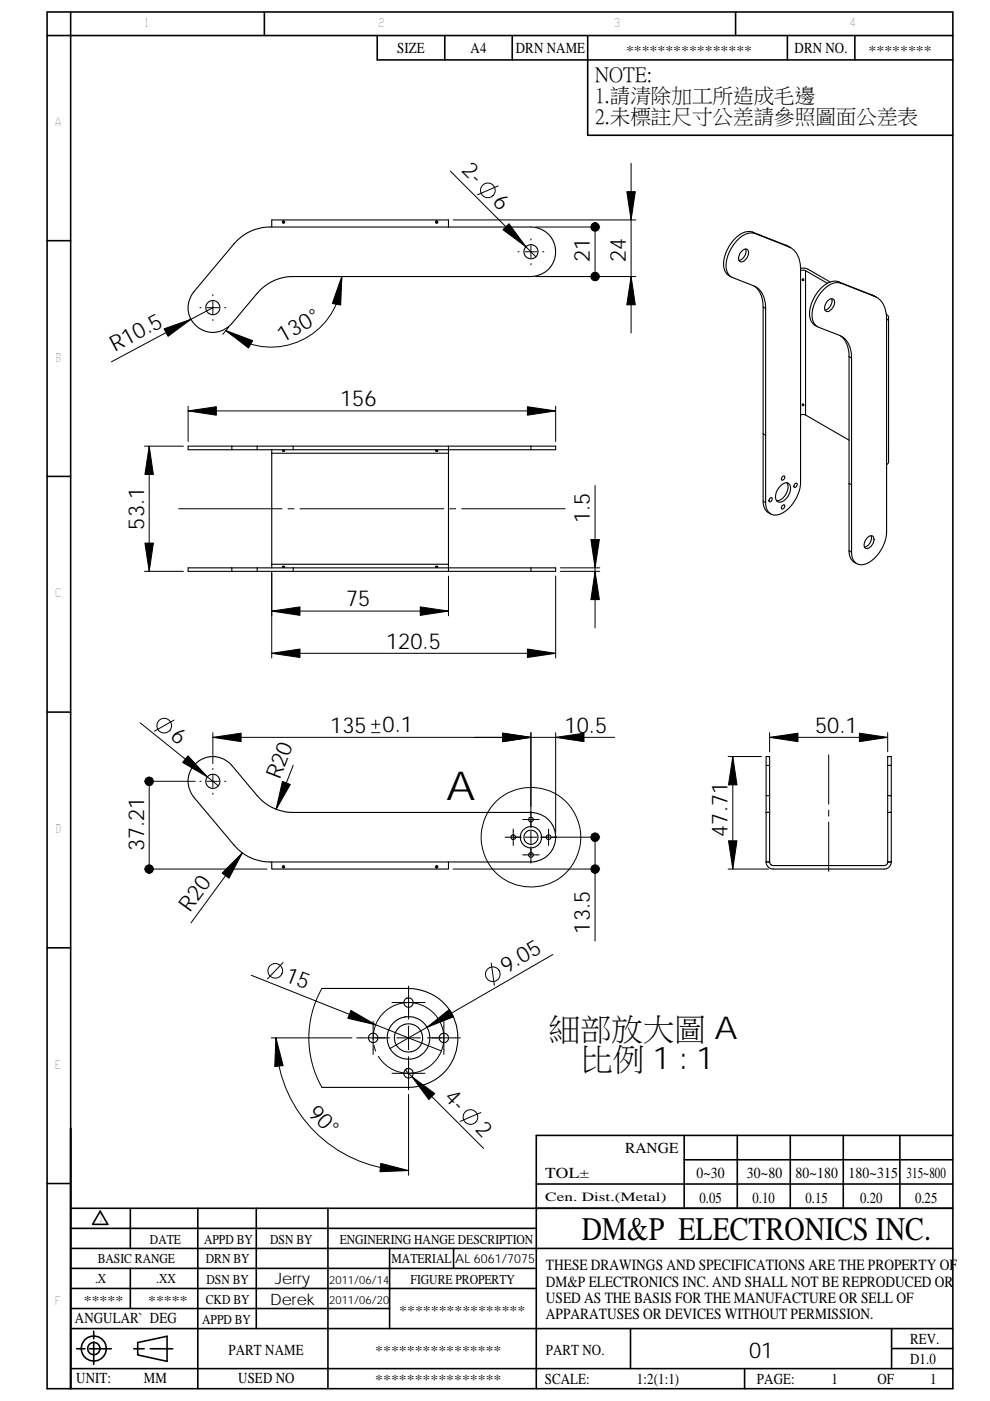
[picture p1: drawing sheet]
<svg xmlns="http://www.w3.org/2000/svg" width="210mm" height="297mm" viewBox="0 0 210 297" stroke-linecap="round" stroke-linejoin="round" font-family="sans-serif">
<g fill="none" stroke="#000" stroke-width=".34">
<path d="M10 2.5h192.1v291.9h-192.1zM15 2.5v291.9M56.1 2.5v5M80 7.5v5.2h122.1M94.3 7.5v5.2M108.6 7.5v5.2M124.7 7.5v21.2h77.4M156 2.5v5M167 7.5v5.2M181.3 7.5v5.2M202.1 7.5h-192.1M10 51h5"/>
<path d="M10 101h5M10 151h5M10 201h5M10 250.9h5M15 256.2h187.1M21.3 256.8l1.6 2.8h-3.3zM27.6 256.3v8.4M42 256.2v38.2M54.4 256.2v25.5M69.6 256.2v38.2M113.7 251h88.4M145.1 245.9h57"/>
<path d="M145.1 240.7v15.5M156.4 240.7v15.5M167.6 240.7v15.5M178.9 240.7v15.5M190.9 240.7v15.5M202.1 240.7h-88.4v53.7M15 277.4h67.6M15 264.7h187.1M15 260.4h98.7M15 268.9h98.7M15 273.2h98.7M27.6 268.9v8.5"/>
<path d="M82.6 264.7v17M96.2 264.7v4.2M15 290.2h187.1M15 281.7h187.1M16.3 286h1.7M19 286h4.6M19.9 284.5v4.8M19.9 282.2v1.6M28.4 286h2.2M29.2 284.6l6.2-1.3v5.3l-6.2-1.3zM31.9 286h4.7M133.7 281.7v8.5"/>
<path d="M157.9 290.2v4.2M189.1 281.7v8.5M189.1 285.9h13"/>
<circle cx="19.9" cy="285.9" r="2.65"/>
<circle cx="19.9" cy="285.9" r="1.3"/>
</g>
<g fill="none" stroke="#000" stroke-width=".23">
<path d="M50.2 51.1a9.9 9.9 0 0 1 7.4-3h55a5.2 5.2 0 0 1 5.2 5.3 5.2 5.2 0 0 1-5.2 5.2h-50.4a9.9 9.9 0 0 0-7.7 3.6l-5.3 6.4a5.3 5.3 0 0 1-7.4 .6 5.3 5.3 0 0 1-.7-7.4zM60.1 46.8v.5M92.6 46.8v.5M95.1 48.1v-1.5h-37.5v1.5M157.5 53a.75 .75 0 0 1 1.1-.1 .75 .75 0 0 1 .1 1.1 1.67 1.67 0 0 1-1.7 1.5 1.69 1.69 0 0 1 .5-2.5zM158.2 52.8a2.03 2.03 0 0 1-1.5 2.4M159.6 49.2l7.2 2.8M159.6 49.2a4.2 4.2 0 0 0-4.3 2.1 7.2 7.2 0 0 0-1.7 5.7 2.51 2.51 0 0 0 1.5 1.7M159.6 49.2l.5 .3M160.1 49.5l7.2 2.8M160.1 49.5a4.1 4.1 0 0 0-4.3 2.1 7.3 7.3 0 0 0-1.7 5.7l.4 .8 .5 .6 4.9 1.9a4.7 4.7 0 0 1 2.5 4.8M166.8 52l.9 .5"/>
<path d="M166.8 52l.5 .3M167.3 52.3a4.7 4.7 0 0 1 2.5 4.8v45.2a8 8 0 0 1-4.3 6.7 2.17 2.17 0 0 1-2.3-.2 2.17 2.17 0 0 1-.8-2.2M169.8 56.9l1.4 .1 4.9 2.8M169.8 57.4l.4-.1 .7 .1 4.6 2.7M170.9 57.4v30.6M177.8 59.7l7.2 2.8M160 60.7a5.1 5.1 0 0 1 1.9 4.4l.5 .3M161.9 65.1v26.9l.5 .3M162.4 65.4v41.2M175.5 63.9a.79 .79 0 0 1 .8-.6 .79 .79 0 0 1 .7 .8v.2a1.88 1.88 0 0 1-1.8 1.7 1.61 1.61 0 0 1 .3-2.1zM176.4 63.3a2.03 2.03 0 0 1-1.4 2.5M178.3 71.2a5 5 0 0 1 1.8 4.4"/>
<path d="M178.3 60a2.23 2.23 0 0 0-2.5-.1 7.8 7.8 0 0 0-4 7.6 2.56 2.56 0 0 0 1.5 1.7M178.3 60l7.2 2.8M178.3 60a4.1 4.1 0 0 0-4.2 2.1 7.2 7.2 0 0 0-1.7 5.7l.3 .8 .6 .6 4.8 1.9a4.7 4.7 0 0 1 2.5 4.8M180.1 75.6v41.2M180.1 75.6l.5 .3M180.6 75.9v41.2M185 62.5l1 .6M185 62.5l.5 .3M185.5 62.8a5 5 0 0 1 2.5 5.1v30.6M188 66.7a.65 .65 0 0 1 .5 .6 .65 .65 0 0 1-.5 .6M188.5 67.3v30.6l-.5 .6M49.2 94.6v.8"/>
<path d="M49.2 94.6h5.3M49.2 94.6h-9.3v.8h9.3M49.2 95.4h5.3M54.5 94.6h7.7M54.5 94.6v.8M54.5 95.4h7.7M57.6 96.1h37.5M57.6 95.4v.7M57.6 96.1v23.5M59.9 95.5h.3l.2 .1-.4 .1zM60.1 95.5v.2M62.2 94.6v.8"/>
<path d="M62.2 95.4h50.4M62.2 94.6h50.4M92.4 95.5h.3l.2 .1-.4 .1zM92.6 95.5v.2M95.1 94.6v1.5M95.1 96.1v23.5M112.6 94.6h5.3v.8h-5.3M112.6 94.6v.8M161.9 92v14.3l.5 .3M169.8 88l.4-.1 .7 .1M170.9 88l9.2 5.3M188 98.5v14.3a7.7 7.7 0 0 1-4.9 6.9 2.2 2.2 0 0 1-2.5-2.6"/>
<path d="M57.6 119.6h37.5v1.5M57.6 119.6v.8M161.9 106.3a2.59 2.59 0 0 0 1.6 2.7M163.4 105.6l.1-.1a.43 .43 0 0 1 .2 .6 .43 .43 0 0 1-.6 .2zM165.4 103.1a1.4 1.4 0 0 1 1.9-.6 2.56 2.56 0 0 1-.6 3.3 1.16 1.16 0 0 1-1.2 .7 1.16 1.16 0 0 1-1-.9v-.6a3.3 3.3 0 0 1 .9-1.9zM165.9 101.1l.4-.2 .2 .3a.51 .51 0 0 1-.7 .5zM165.9 107.2l.4-.2a.49 .49 0 0 1 .1 .6 .49 .49 0 0 1-.6 .2zM166.9 102.4a2.9 2.9 0 0 1-2.2 3.8M168.6 102.6l.3-.2a.48 .48 0 0 1 .1 .6 .48 .48 0 0 1-.6 .2zM180.1 116.8a2.59 2.59 0 0 0 1.6 2.7M180.1 116.8l.5 .3M180.1 102.5l.5 .3"/>
<path d="M183.9 114.1a.78 .78 0 0 1 .7-.5 .78 .78 0 0 1 .8 .5 1.9 1.9 0 0 1-1.8 2.2 1.59 1.59 0 0 1 .3-2.2zM184.8 113.6a2.05 2.05 0 0 1-1.4 2.4M49.2 120.4v.7M49.2 120.4h5.3M49.2 120.4h-9.3v.7h9.3M49.2 121.1h5.3M54.5 120.4h7.7M54.5 120.4v.7M54.5 121.1h7.7M59.9 120.1a.23 .23 0 0 1 .3-.1 .23 .23 0 0 1 .2 .2h-.5zM60.1 120v.3M62.2 120.4v.7"/>
<path d="M62.2 121.1h50.4M62.2 120.4h50.4M92.4 120.1l.5 .1-.4 .1zM92.6 120v.3M112.6 120.4h5.3v.7h-5.3M112.6 120.4v.7M41.8 161.7a5.2 5.2 0 0 1 7.4 .6l5.3 6.4a9.9 9.9 0 0 0 7.7 3.6h50.4a5.2 5.2 0 0 1 5.2 5.2 5.2 5.2 0 0 1-5.2 5.3h-55a10 10 0 0 1-8-3.6l-8.5-10.2a5.2 5.2 0 0 1 .7-7.3zM162.5 172.3v10.5M162.5 162.3v-1.9h.7v1.9M162.5 162.3v6.4M162.5 162.3h.7M162.5 168.7v3.6"/>
<path d="M162.5 168.7h.7M163.2 162.3v6.4M163.2 168.7v14a.76 .76 0 0 0 .8 .8h23.5a.76 .76 0 0 0 .8-.7M163.3 172.3h-.8M188.3 172.3h.7v10.5M188.3 172.3v10.5M188.3 168.7h.7v3.6h-.7M188.3 168.7v3.6M188.3 162.3h.7v6.4M188.3 162.3v-1.9h.7v1.9M188.3 162.3v6.4M57.6 182.8v1.5h37.5v-1.5"/>
<path d="M60.1 183.5v.5M92.6 183.5v.5M162.5 182.8a1.5 1.5 0 0 0 1.5 1.5h23.5l.7-.2a1.52 1.52 0 0 0 .8-1.3M163.3 182.8h-.8M163.6 183.4h.1M188.2 183.2h.1M188.3 182.8h.8M68.3 209.6h18.4a10.5 10.5 0 0 1 10.4 10.5 10.5 10.5 0 0 1-10.4 10.4h-18.4"/>
<circle cx="60.1" cy="47.1" r=".24"/>
<circle cx="92.6" cy="47.1" r=".25"/>
<circle cx="112.6" cy="53.4" r="1.5"/>
<circle cx="170.3" cy="59.3" r=".19"/>
<circle cx="45.1" cy="65.2" r="1.5"/>
<circle cx="170.4" cy="85.8" r=".2"/>
<circle cx="45.1" cy="165.7" r="1.5"/>
<circle cx="108.9" cy="177.5" r=".5"/>
<circle cx="112.6" cy="177.5" r="2.27"/>
<circle cx="112.6" cy="177.5" r="1.5"/>
<circle cx="112.6" cy="173.8" r=".5"/>
<circle cx="116.4" cy="177.5" r=".5"/>
<circle cx="60.1" cy="183.8" r=".26"/>
<circle cx="92.6" cy="183.8" r=".26"/>
<circle cx="112.6" cy="181.3" r=".5"/>
<circle cx="86.6" cy="212.6" r="1"/>
<circle cx="79.1" cy="220.1" r="1"/>
<circle cx="86.6" cy="227.6" r="1"/>
<circle cx="86.6" cy="220.1" r="3"/>
<circle cx="86.6" cy="220.1" r="4.5"/>
<circle cx="94.1" cy="220.1" r="1"/>
</g>
<g fill="none" stroke="#000" stroke-width=".21">
<path d="M95.5 36.3l18.2 18.1M105.7 39.4l-4.4 1.9M133.9 34.6v36M72.5 58.6a15 15 0 0 1-8.7 13.6 15 15 0 0 1-15.9-2.1M96.1 46.6h38.8M109.9 53.4h.2M111.4 53.4h2.5M112.6 50.6v.3M112.6 52.1v2.5M112.6 55.9v.2M113.6 58.6h21.3M113.6 48.1h13.6"/>
<path d="M115.1 53.4h.3M126.2 48.1v10.5M42.4 65.2h.3M43.9 65.2h2.5M45.1 62.5v.2M45.1 67.7v.3M45.1 65.2l-21.5 11.5M45.1 64v2.5M47.6 65.2h.3M48.5 69.4l-1.2 1.5M30.6 94.6h8.3M31.6 94.6v26.5"/>
<path d="M39.9 87.1h78M39.9 86.1v7.5M117.9 86.1v7.5M37.9 107.9h21.9M61.1 107.9h1.3M63.6 107.9h30.5M95.4 107.9h1.2M97.9 107.9h22M126.2 102.9v30.2M30.6 121.1h8.3M57.6 121.4v18.1M57.6 129.6h37.5"/>
<path d="M57.6 138.5h60.3M95.1 122.1v8.5M117.9 122.1v17.4M118.9 121.1h8.3M118.9 120.4h8.3M29.7 153.2l16.6 13.4M36.9 152.7l-4.2 2.3M45.1 155.3v6.6M45.1 156.3h67.5M78.8 155.3h1.8M78.8 153.6h1.8M79.7 152.7v1.8"/>
<path d="M100.6 156.3h29.8M112.6 155.3v20.2M117.9 155.3v21.2M163.2 156.3h25.1M163.2 155.3v4.1M188.3 155.3v4.1M30.6 165.7h10.8M31.6 165.7v18.6M42.4 165.7h.3M43.9 165.7h2.5M45.1 162.9v.3M45.1 164.4v2.5"/>
<path d="M45.1 168.1v.3M47.6 165.7h.3M62.2 162.3l-3.6 9.3M107.1 177.5h3.5M108.9 175.8v3.5M110.9 173.8h3.5M111.4 177.5h2.5M112.6 179.5v3.5M112.6 176.3v2.5M116.4 175.8v3.5M117.8 177.4l.1 .2M117.9 177.4v.2"/>
<path d="M117.9 177.4l-.1 .2M126.2 177.5v22M127.2 177.5h-12.6M154.4 160.4h7.1M155.4 160.4v23.9M175.8 160v10.5M175.8 171.8v1.2M175.8 174.3v10.5M30.6 184.3h26M51.4 180.8l-10.9 14.9M96.1 184.3h31.1M110.9 181.3h3.5"/>
<path d="M154.4 184.3h8.6M53.3 206.8l40.3 16M60 204.1l-3.3 3.5M68.3 209.6a21.2 21.2 0 0 0 0 20.9M79.1 216.6v7M83.1 212.6h7M86.7 209.1v7M86.7 217.6v5M94.1 216.6v7M104.2 204.2l.7 4.7M117.3 202.4l-34.6 19.9M57.5 220h17.2"/>
<path d="M58.5 220a28.1 28.1 0 0 0 28.2 28.2M75.6 220h7.1M79.2 220.4a7.5 7.5 0 0 1 9.8-7.4 7.5 7.5 0 0 1 3.5 11.7 7.5 7.5 0 0 1-12.3-.7M79.3 221.6l.4 1.2M83.1 227.6h7M84.1 220h5.1M85.9 226.8l16.7 16.7M86.7 224v7.1M86.7 232.1v17.1M90.6 220h7M102 235.9l-4.4 1.9"/>
<circle cx="103.5" cy="40.4" r="1.56"/>
<circle cx="34.8" cy="153.9" r="1.56"/>
<circle cx="112.6" cy="177.5" r="10.6"/>
<circle cx="58.4" cy="205.8" r="1.55"/>
<circle cx="104.5" cy="206.6" r="1.55"/>
<circle cx="99.8" cy="236.8" r="1.55"/>
</g>
<g fill="#000" stroke="#000" stroke-width=".21">
<path d="M72.5 58.6l-.2 6.1-1.8-.4z" fill-rule="evenodd"/>
<path d="M106.7 48.7l1.3-1.3 3.5 4.9z" fill-rule="evenodd"/>
<path d="M125.6 58a.9 .9 0 0 1 1.5 .3 .9 .9 0 0 1-.9 1.2v-.9v.9a.9 .9 0 0 1-.8-.5 .9 .9 0 0 1 .2-1z" fill-rule="evenodd"/>
<path d="M125.7 47.4l.5-.2v.9v-.9a.9 .9 0 0 1 .9 1.2 .9 .9 0 0 1-1.4 .4 .9 .9 0 0 1 0-1.4z" fill-rule="evenodd"/>
<path d="M132.9 40.6h1.8l-.8 6z" fill-rule="evenodd"/>
<path d="M133.9 58.6l.8 6h-1.8z" fill-rule="evenodd"/>
<path d="M34.8 69.7l5.7-2-4.9 3.6z" fill-rule="evenodd"/>
<path d="M47.9 70.1l5.7 2.1-.9 1.6z" fill-rule="evenodd"/>
<path d="M31.6 94.6l.9 6h-1.8z" fill-rule="evenodd"/>
<path d="M39.9 87.1l6-.9v1.8z" fill-rule="evenodd"/>
<path d="M111.9 86.2l6 .9-6 .9z" fill-rule="evenodd"/>
<path d="M30.7 115.1h1.8l-.9 6z" fill-rule="evenodd"/>
<path d="M57.6 129.6l6-.9v1.8z" fill-rule="evenodd"/>
<path d="M57.6 138.5l6-.9v1.8z" fill-rule="evenodd"/>
<path d="M89.1 128.7l6 .9-6 .9z" fill-rule="evenodd"/>
<path d="M111.9 137.6l6 .9-6 .9z" fill-rule="evenodd"/>
<path d="M126.2 121.1l.9 6h-1.8z" fill-rule="evenodd"/>
<path d="M125.3 114.4h1.8l-.9 6z" fill-rule="evenodd"/>
<path d="M45.1 156.3l6-.9v1.8z" fill-rule="evenodd"/>
<path d="M106.6 155.4l6 .9-6 .9z" fill-rule="evenodd"/>
<path d="M106.6 155.4l6 .9-6 .9z" fill-rule="evenodd"/>
<path d="M117.9 156.3l6-.9v1.8z" fill-rule="evenodd"/>
<path d="M163.2 156.3l6-.9v1.8z" fill-rule="evenodd"/>
<path d="M182.3 155.4l6 .9-6 .9z" fill-rule="evenodd"/>
<path d="M31.1 164.9l.5-.1v.9v-.9a.9 .9 0 0 1 .9 1.1 .9 .9 0 0 1-1.4 .5 .9 .9 0 0 1 0-1.5z" fill-rule="evenodd"/>
<path d="M39.9 160.3l4.1 4.4-5.3-3.1z" fill-rule="evenodd"/>
<path d="M59.9 165.7l1.7 .6-3 5.3z" fill-rule="evenodd"/>
<path d="M125.7 176.8l.5-.2v.9v-.9a.9 .9 0 0 1 .9 1.2 .9 .9 0 0 1-1.4 .4 .9 .9 0 0 1 0-1.4z" fill-rule="evenodd"/>
<path d="M155.4 160.4l.9 6h-1.8z" fill-rule="evenodd"/>
<path d="M31 183.6a.9 .9 0 0 1 1.5 .3 .9 .9 0 0 1-.9 1.3v-.9v.9a.9 .9 0 0 1-.8-.6 .9 .9 0 0 1 .2-1z" fill-rule="evenodd"/>
<path d="M51.4 180.8l-2.8 5.4-1.5-1.1z" fill-rule="evenodd"/>
<path d="M125.6 183.6a.9 .9 0 0 1 1.5 .3 .9 .9 0 0 1-.9 1.3v-.9v.9a.91 .91 0 0 1-.8-.6 .91 .91 0 0 1 .2-1z" fill-rule="evenodd"/>
<path d="M154.5 178.3h1.8l-.9 6z" fill-rule="evenodd"/>
<path d="M74.4 214.2l5.3 3.1-5.9-1.4z" fill-rule="evenodd"/>
<path d="M90.6 217.8l4.7-3.8 .9 1.6z" fill-rule="evenodd"/>
<path d="M58.5 220l1.5 5.9-1.7 .2z" fill-rule="evenodd"/>
<path d="M87.4 228.3l4.8 3.6-1.2 1.2z" fill-rule="evenodd"/>
<path d="M80.8 246.7l5.9 1.5-6.1 .2z" fill-rule="evenodd"/>
</g>
<text font-size="8.4" x="94.6" y="169.6">A</text>
<text font-size="7" x="123.4" y="262.9">DM&amp;P ELECTRONICS INC.</text>
<g font-size="6.7">
<text x="116.4" y="220.2">細部放大圖 A</text>
<text x="123.3" y="226.7">比例 1 : 1</text>
</g>
<g font-size="4.7">
<text x="97.7" y="36.3" transform="rotate(45 97.7 36.3)">2-</text>
<text x="104.3" y="43" transform="rotate(45 104.3 43)">6</text>
<text x="125.1" y="55.5" transform="rotate(-90 125.1 55.5)">21</text>
<text x="132.8" y="55.5" transform="rotate(-90 132.8 55.5)">24</text>
<text x="24.4" y="74.7" transform="rotate(-28 24.4 74.7)">R10.5</text>
<text x="59.9" y="72.7" transform="rotate(-29 59.9 72.7)">130°</text>
<text x="72.1" y="86.1">156</text>
<text x="30.5" y="112.3" transform="rotate(-90 30.5 112.3)">53.1</text>
<text x="125.1" y="111" transform="rotate(-90 125.1 111)">1.5</text>
<text x="73.4" y="128.5">75</text>
<text x="81.9" y="137.5">120.5</text>
<text x="70" y="155.3">135</text>
<text x="81.1" y="155.3">0.1</text>
<text x="119.8" y="155.3">10.5</text>
<text x="172.9" y="155.3">50.1</text>
<text x="36" y="156.4" transform="rotate(39 36 156.4)">6</text>
<text x="59.3" y="165.5" transform="rotate(-69 59.3 165.5)">R20</text>
<text x="154.3" y="177.4" transform="rotate(-90 154.3 177.4)">47.71</text>
<text x="30.5" y="180.5" transform="rotate(-90 30.5 180.5)">37.21</text>
<text x="40.3" y="193.5" transform="rotate(-54 40.3 193.5)">R20</text>
<text x="125.1" y="198" transform="rotate(-90 125.1 198)">13.5</text>
<text x="60.2" y="207.9" transform="rotate(22 60.2 207.9)">15</text>
<text x="107.3" y="206.4" transform="rotate(-30 107.3 206.4)">9.05</text>
<text x="94" y="232.8" transform="rotate(46 94 232.8)">4-</text>
<text x="65.1" y="236.1" transform="rotate(46 65.1 236.1)">90°</text>
<text x="100.7" y="239.5" transform="rotate(46 100.7 239.5)">2</text>
<text x="158.9" y="287.9">01</text>
</g>
<g font-size="4.4">
<text x="126.3" y="17.1">NOTE:</text>
<text x="126.3" y="21.6">1.請清除加工所造成毛邊</text>
<text x="126.3" y="26.1">2.未標註尺寸公差請參照圖面公差表</text>
</g>
<g font-size="3.3">
<text x="115.8" y="269.3">THESE DRAWINGS AND SPECIFICATIONS ARE THE PROPERTY OF</text>
<text x="58.3" y="272.3">Jerry</text>
<text x="115.8" y="272.8">DM&amp;P ELECTRONICS INC. AND SHALL NOT BE REPRODUCED OR</text>
<text x="57.3" y="276.6">Derek</text>
<text x="115.8" y="279.7">APPARATUSES OR DEVICES WITHOUT PERMISSION.</text>
<text x="115.8" y="276.2">USED AS THE BASIS FOR THE MANUFACTURE OR SELL OF</text>
</g>
<g font-size="3.2">
<text x="84.2" y="11.3">SIZE</text>
<text x="99.8" y="11.3">A4</text>
<text x="109.4" y="11.3">DRN NAME</text>
<text x="168.5" y="11.3">DRN NO.</text>
<text x="132.6" y="244.5">RANGE</text>
<text x="115.6" y="249.7">TOL±</text>
<text x="147.7" y="249.8">0~30</text>
<text x="158.4" y="249.8">30~80</text>
<text x="168.8" y="249.8">80~180 180~315</text>
<text x="192.3" y="249.8">315~800</text>
<text x="148.4" y="255">0.05</text>
<text x="159.6" y="255">0.10</text>
<text x="170.8" y="255">0.15</text>
<text x="182.5" y="255">0.20</text>
<text x="194.1" y="255">0.25</text>
<text x="15.9" y="280.6">ANGULAR` DEG</text>
<text x="48.5" y="287.3">PART NAME</text>
<text x="115.7" y="287.3">PART NO.</text>
<text x="193" y="284.9">REV.</text>
<text x="16.2" y="293.3">UNIT:</text>
<text x="30.5" y="293.3">MM</text>
<text x="50.5" y="293.3">USED NO</text>
<text x="115.5" y="293.5">SCALE:</text>
<text x="135.1" y="293.5">1:2(1:1)</text>
<text x="160.5" y="293.5">PAGE:</text>
<text x="176.4" y="293.5">1</text>
<text x="186.1" y="293.5">OF</text>
<text x="193" y="289.1">D1.0</text>
<text x="197.3" y="293.5">1</text>
</g>
<g font-size="2.9">
<text x="132.8" y="11.7">****************</text>
<text x="184.2" y="11.7">********</text>
<text x="31.8" y="263.7">DATE</text>
<text x="43.3" y="263.7">APPD BY</text>
<text x="57.3" y="263.7">DSN BY</text>
<text x="72.1" y="263.7">ENGINERING HANGE DESCRIPTION</text>
<text x="20.7" y="267.8">BASIC RANGE</text>
<text x="43.7" y="267.8">DRN BY</text>
<text x="83.1" y="267.8">MATERIAL</text>
<text x="20.2" y="272.1">.X</text>
<text x="33.1" y="272.1">.XX</text>
<text x="43.8" y="272.3">DSN BY</text>
<text x="87.1" y="272.2">FIGURE PROPERTY</text>
<text x="17.8" y="276.7">*****</text>
<text x="31.4" y="276.7">*****</text>
<text x="42.9" y="280.6">APPD BY</text>
<text x="43.7" y="276.5">CKD BY</text>
<text x="84.7" y="278.8">****************</text>
<text x="79.6" y="287.3">****************</text>
<text x="79.6" y="293.5">****************</text>
</g>
<text font-size="2.7" x="115.6" y="254.7">Cen. Dist.(Metal)</text>
<text font-size="2.6" x="96.6" y="267.8">AL 6061/7075</text>
<g font-size="2.5">
<text x="30.6" y="5.7">1</text>
<text x="80.2" y="5.7">2</text>
<text x="130.2" y="5.7">3</text>
<text x="180.2" y="5.7">4</text>
<text x="11.6" y="26.7">A</text>
<text x="11.6" y="76.7">B</text>
<text x="11.6" y="126.7">C</text>
<text x="11.6" y="176.7">D</text>
<text x="11.6" y="226.6">E</text>
<text x="21" y="259.2">1</text>
<text x="11.6" y="276.6">F</text>
</g>
<g font-size="2.4">
<text x="69.8" y="272.3">2011/06/14</text>
<text x="69.8" y="276.4">2011/06/20</text>
</g>
</svg>
